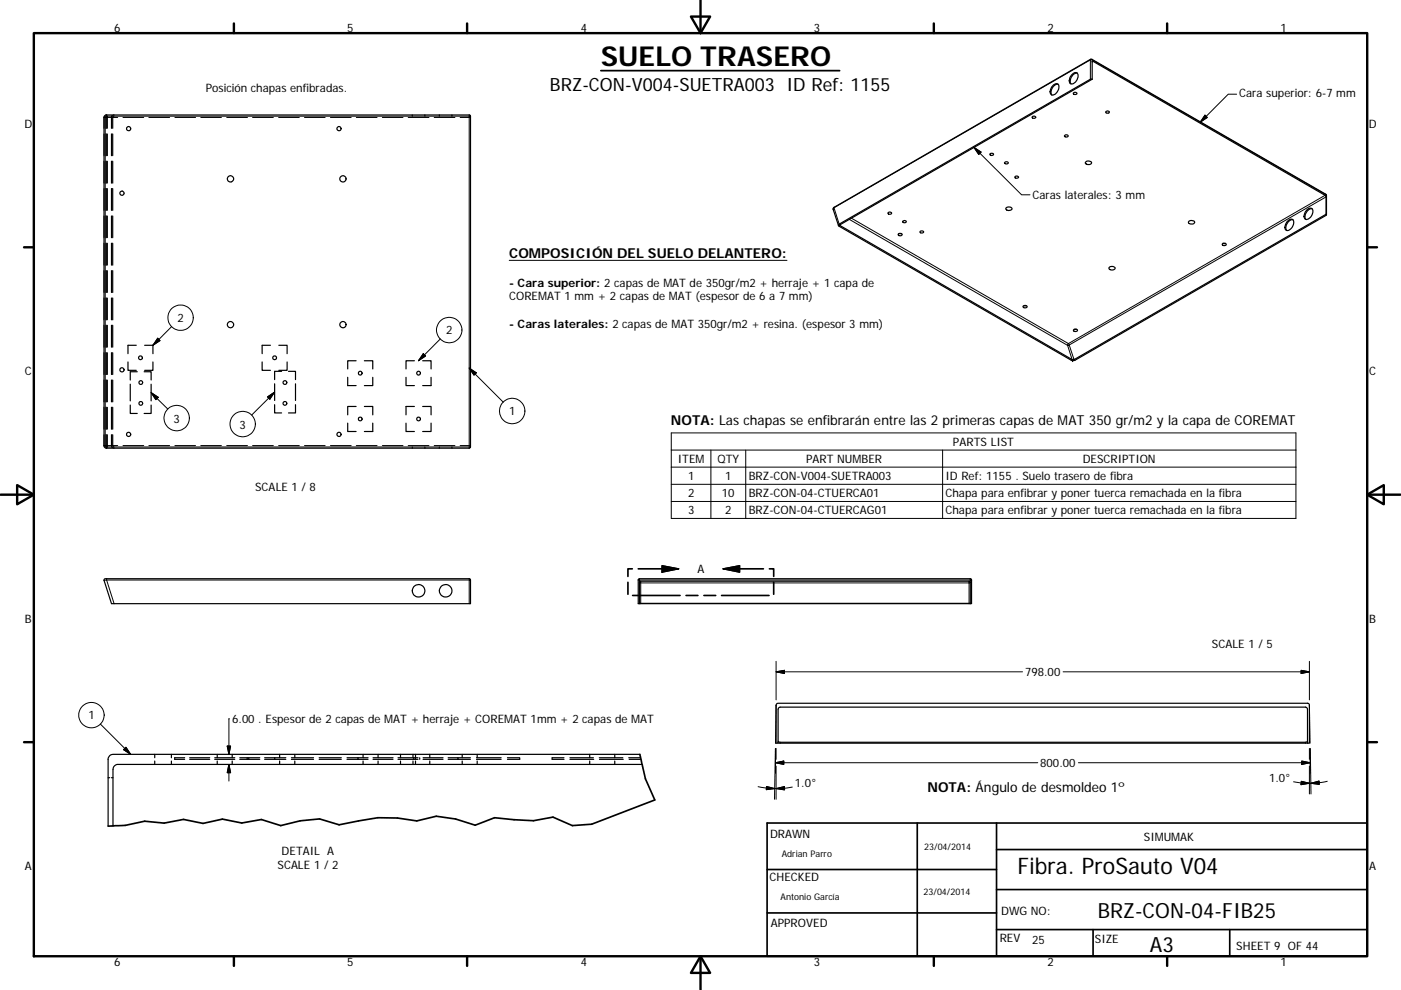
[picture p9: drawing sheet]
<svg xmlns="http://www.w3.org/2000/svg" width="297mm" height="210mm" viewBox="0 0 297 210" stroke-linecap="round" stroke-linejoin="round" font-family="sans-serif">
<g fill="none" stroke="#000" stroke-width=".25">
<path d="M223.3 18.1a.67 .67 0 0 1 .9-.3 .67 .67 0 0 1 .3 .9 1.37 1.37 0 0 1-1.6 1.4 1.49 1.49 0 0 1 .4-2zM224.3 17.9a1.66 1.66 0 0 0-1.3 2.3M227.2 15.9a.7 .7 0 0 1 .7-.5 .7 .7 0 0 1 .7 .6 1.54 1.54 0 0 1-1.7 1.7 1.53 1.53 0 0 1 .3-1.8zM227.6 19.7a.39 .39 0 0 1 .4-.2 .39 .39 0 0 1 .3 .4 .4 .4 0 0 1-.4 .2 .4 .4 0 0 1-.3-.4zM228.4 15.5a1.65 1.65 0 0 0-1.3 2.3M231.6 16.8v-3.8l49.3 28.4 .3 .4v3.6M22.2 24.5l.3-.1h77.1l.2 .2-.1 70.4h-77.4l-.2-.4v-69.8zM22.5 28.4v4.6M22.5 34.2v4.6M22.5 40v4.6M22.5 24.8v2.4M22.8 24.6l-.2 .1"/>
<path d="M23.6 28.4v4.6M23.6 34.2v4.6M23.6 40v4.6M23.6 24.8v2.4M23.8 24.5l-.1 .2M23.9 28.4v4.6M23.9 34.2v4.6M23.9 40v4.6M23.9 24.8v2.4M24.1 24.6l-.1 .1M24.2 24.4h-.2M87.4 24.4v.1"/>
<path d="M87.4 24.6h.1M90.1 24.4v.1M90.1 24.6h.1M93.2 24.4v.1M93.2 24.6h.1M95.8 24.4v.1M95.8 24.6h.1M209.9 32.7l.1-.1a.4 .4 0 0 1 .6 .3 .46 .46 0 0 1-.7-.2zM213 34.5a.36 .36 0 0 1 .4-.2 .36 .36 0 0 1 .3 .4 .44 .44 0 0 1-.7-.2zM215.2 37.5a.38 .38 0 0 1 .4-.2 .38 .38 0 0 1 .3 .4h-.1a.39 .39 0 0 1-.6-.2zM218.9 24.8a.38 .38 0 0 1 .4-.2 .38 .38 0 0 1 .3 .4 .39 .39 0 0 1-.5 .1 .39 .39 0 0 1-.2-.3zM225.7 28.7a.35 .35 0 0 1 .5-.1 .35 .35 0 0 1 .2 .4 .37 .37 0 0 1-.4 .1 .37 .37 0 0 1-.3-.4z"/>
<path d="M230.2 34.4a.8 .8 0 0 1 1.2 .2 .74 .74 0 0 1-.7 .3 .74 .74 0 0 1-.6-.5zM234.5 23.7a.35 .35 0 0 1 .4-.2 .35 .35 0 0 1 .2 .5 .39 .39 0 0 1-.4 0 .39 .39 0 0 1-.2-.3zM22.5 45.8v4.6M22.5 51.6v4.6M22.5 57.4v4.6M23.6 45.8v4.6M23.6 51.6v4.6M23.6 57.4v4.6M23.9 45.8v4.6M23.9 51.6v4.6M23.9 57.4v4.6M177.8 47.9l49.6 28.6"/>
<path d="M177.9 47.5l53.3-30.7h.4l-53.8 31.1zM178 47.7l49.3 28.6 .4-.1-.3 .3M188.3 45.1a.35 .35 0 0 1 .4-.2 .35 .35 0 0 1 .2 .5 .38 .38 0 0 1-.4 .1 .38 .38 0 0 1-.2-.4zM190.5 49.6a.41 .41 0 0 1 .5-.1 .41 .41 0 0 1 .2 .4 .4 .4 0 0 1-.5 .2 .4 .4 0 0 1-.2-.5zM190.6 49.5h.5M191.4 46.9a.35 .35 0 0 1 .5-.1 .35 .35 0 0 1 .2 .4 .36 .36 0 0 1-.4 .1 .36 .36 0 0 1-.3-.4zM195.1 49.1l.1-.1a.39 .39 0 0 1 .6 .3 .4 .4 0 0 1-.4 .1 .4 .4 0 0 1-.3-.3zM213.3 44.1a.71 .71 0 0 1 .7-.2 .71 .71 0 0 1 .5 .5v.1a.74 .74 0 0 1-1.2-.3zM235.2 56.7a.68 .68 0 0 1 .7-.2 .68 .68 0 0 1 .5 .5 .74 .74 0 0 1-1.3-.2zM252.1 46.9a.84 .84 0 0 1 1.2 .3 .78 .78 0 0 1-1.3-.1zM259.2 51.7a.38 .38 0 0 1 .5-.2 .38 .38 0 0 1 .1 .5 .42 .42 0 0 1-.4 .1 .42 .42 0 0 1-.2-.4zM259.3 51.6h.5"/>
<path d="M273.1 46.8a.68 .68 0 0 1 .9-.3 .68 .68 0 0 1 .3 1 1.43 1.43 0 0 1-1.6 1.3 1.43 1.43 0 0 1 .4-2zM274.1 46.6a1.66 1.66 0 0 0-1.3 2.3M277.1 44.5a.72 .72 0 0 1 1.1-.2 .72 .72 0 0 1 .1 1 1.18 1.18 0 0 1-1.7 1.1 1.77 1.77 0 0 1 .5-1.9zM278.2 44.3a1.64 1.64 0 0 0-1.3 2.2M281.2 45.4l-53.8 31.1M281.2 45.4v.3l-53.3 30.7-.5 .1M281.2 45.6v-4.2l-.1-.2-49.8-28.6-54.5 31.4-.1 .4 1.1 3.4M22.5 63.2v4.6M22.5 69v4.6M22.5 74.8v4.6M23.6 63.2v4.6M23.6 69v4.6"/>
<path d="M23.6 74.8v4.6M23.9 63.2v4.6M23.9 69v4.6M23.9 74.8v4.6M27.1 76.8v1.7h1.8M28.9 73.2h-1.8v1.8M29.1 78.8h-1.5v1.8M30.6 78.8h1.4v1.8M30.7 73.2h1.7v1.8M32.4 76.8v1.7h-1.7M55.6 76.8v1.7h1.7M57.3 73.2h-1.7v1.8"/>
<path d="M59.1 73.2h1.8v1.8M59.7 78.8h-1.5v1.7M60.9 76.8v1.7h-1.8M61.2 78.8h1.5v1.7M75.5 76.5h-1.8v1.8M77.3 76.5h1.7v1.8M87.9 76.5h-1.8v1.8M89.6 76.5h1.8v1.8M216.9 65a.43 .43 0 0 1 .5-.2 .43 .43 0 0 1 .3 .4 .45 .45 0 0 1-.5 .1 .45 .45 0 0 1-.3-.3zM217.1 64.8h.5M227.4 76.5h.1M227.7 69.9a.36 .36 0 0 1 .5-.1 .36 .36 0 0 1 .1 .5 .36 .36 0 0 1-.5 0 .36 .36 0 0 1-.1-.4z"/>
<path d="M227.8 69.8h.5M22.5 92.2v2.4M22.5 80.6v4.6M22.5 86.4v4.6M22.6 94.7l.2 .1M23.6 80.6v4.6M23.6 86.4v4.6M23.6 92.2v2.4M23.7 94.7l.1 .2M23.9 92.2v2.4M23.9 80.6v4.6M23.9 86.4v4.6"/>
<path d="M24 94.7l.1 .1M24 95l.2 .1M27.6 85.9v1.8h1.5M27.6 81.5v3.5M32 85.9v1.8h-1.4M32 81.5v3.5M58.2 85.8v1.8h1.5M58.2 81.4v3.5M62.7 85.8v1.8h-1.5M62.7 81.4v3.5M73.7 80v1.8h1.8M73.7 89.7v1.8h1.8"/>
<path d="M75.5 86.2h-1.8v1.8M77.3 86.2h1.7v1.8M79 80v1.8h-1.7M79 89.7v1.8h-1.7M86.1 80v1.8h1.8M86.1 89.7v1.8h1.8M87.4 94.8v.1M87.4 95v.1M87.9 86.2h-1.8v1.8M89.6 86.2h1.8v1.8M90.1 94.8v.1M90.1 95v.1"/>
<path d="M91.4 89.7v1.8h-1.8M91.4 80v1.8h-1.8M93.2 94.8v.1M93.2 95v.1M95.8 94.8v.1M95.8 95v.1M140.4 120l3.5 .7-3.5 .7zM22.1 122.8l77.4-.1 .3 .3v5h-76.2l-1.5-4.9zM135.6 128v-4.6l.2-.1h69.7l.2 .2v4.5M135.6 128h-.3v-5l.3-.3h70.1l.3 .3v5h-.3M135.6 127.9h70.1M135.6 128h70.1"/>
<path d="M140.4 120.6h3.5M153.3 120.6l3.5-.6v1.4zM153.3 120.6h3.5M32.8 160v.7M36.3 160v.7M46.1 160v.7M49.2 160v.7M59.3 160v.7M62.5 160v.7M77 160v.7M80.2 160v.7M84.9 160v.7"/>
<path d="M87.6 160v.7M88.1 160v.8M91.1 160v.7M98 160v.7M101.2 160v.7M125 160v.7M130.3 160v.7M135.7 160h-111.7a1.05 1.05 0 0 0-1.1 1.1v14.1M164.7 149.2h112.5l.4 .1v.3v8h-.4v-7.2l-.2-.3-.2-.1h-111.4l-.3 .2-.1 .2v7.2h-.5v-8zM165 157.2l.4 .2h111.4l.4-.2M165 157.6h112.2M22.9 165h.4"/>
<path d="M23.6 165h.4M32.8 161.4v.7M36.3 161.4v.7M37 160.9v.2h2.2M39.2 160.7h-2.2v.1M40.2 161.1h4.3M40.2 160.7h4.3M45.5 161.1h4.3M45.5 160.7h4.3M46.1 161.4v.7M49.2 161.4v.7M50.8 161.1h4.3"/>
<path d="M50.8 160.7h4.3M52.4 160.7v.1M52.4 160.9v.2M52.7 160.7v.1M52.7 160.9v.2M56.1 160.7h2.1v.1M56.1 161.1h4.5M58.2 160.7h2.4M58.2 160.9v.2M59.3 161.4v.7M61.8 161.1h4.7M61.8 160.7h4.7"/>
<path d="M62.5 161.4v.7M67.7 161.1h4.7M67.7 160.7h4.7M73.6 161.1h4.4M73.6 160.7h4.4M75.9 160.7v.1M75.9 160.9v.2M77 161.4v.7M79.1 161.1h4.2M79.1 160.7h4.2M80.2 161.4v.7M84.4 161.1h4.2"/>
<path d="M84.4 160.7h4.2M84.9 161.4v.7M87.6 161.4v.7M87.7 160.7v.1M87.7 160.9v.2M88.1 160.9v.2M88.1 161.4v.7M89 160.7v.1M89 160.9v.2M89.7 161.1h4.2M89.7 160.7h4.2M91.1 161.4v.7"/>
<path d="M95 160.7h2.1v.1M95 161.1h4.7M97.1 160.7h2.6M97.1 160.9v.2M98 161.4v.7M101 161.1h5.3M101 160.7h5.3M101.2 161.4v.7M107.6 160.7h2.6v.1M110.2 160.9v.2h-2.6M117.1 160.9v.2h2.5M119.6 160.7h-2.5v.1"/>
<path d="M120.8 160.7h5M120.8 161.1h5.1M125 161.4v.7M127.1 160.7h5M127.1 161.1h5M130.3 161.4v.7M133.3 160.7h2.5M133.4 161.1h2.5M136.1 162.1h-111.1a1.05 1.05 0 0 0-1 1.1v12"/>
<circle cx="27.3" cy="27.3" r=".44"/>
<circle cx="48.9" cy="37.9" r=".66"/>
<circle cx="71.9" cy="27.3" r=".44"/>
<circle cx="72.7" cy="37.9" r=".65"/>
<circle cx="25.9" cy="41" r=".44"/>
<circle cx="25.9" cy="78.4" r=".44"/>
<circle cx="29.8" cy="75.9" r=".4"/>
<circle cx="48.9" cy="68.9" r=".66"/>
<circle cx="58.2" cy="75.9" r=".4"/>
<circle cx="72.7" cy="68.9" r=".65"/>
<circle cx="76.4" cy="79.1" r=".4"/>
<circle cx="88.7" cy="79.1" r=".4"/>
<circle cx="27.3" cy="92.1" r=".44"/>
<circle cx="29.8" cy="85.6" r=".4"/>
<circle cx="29.9" cy="81.1" r=".39"/>
<circle cx="60.4" cy="85.6" r=".4"/>
<circle cx="60.4" cy="81.1" r=".39"/>
<circle cx="71.9" cy="92.1" r=".44"/>
<circle cx="76.4" cy="88.9" r=".4"/>
<circle cx="88.7" cy="88.9" r=".4"/>
<circle cx="88.7" cy="125.3" r="1.33"/>
<circle cx="94.5" cy="125.3" r="1.33"/>
</g>
<g fill="none" stroke="#000" stroke-width=".21">
<path d="M231.2 12.6l-54.4 31.5-.1 .3M231.5 12.6l49.7 28.7-.1-.1M231.7 13l-.1 .1v-.4h-.4v4.1M262.2 20h-1.8l-5.9 5.9M22.1 24.9h.2M22.1 24.9v2.3M22.1 28.4v4.6M22.1 34.2v4.6M22.1 40v4.6M22.1 24.6v.3M22.3 24.9v69.6M22.3 24.9h.1"/>
<path d="M22.3 24.4h.3v.2M22.5 28.4v4.6M22.5 34.2v4.6M22.5 40v4.6M22.5 24.8v2.4M22.6 24.6l-.3 .3M22.6 24.9h-.2M22.6 24.7h.2M22.8 28.4v4.6M22.8 34.2v4.6M22.8 40v4.6M22.8 24.8l-.1 .1"/>
<path d="M25 24.9h-2.2v2.3M26.1 24.9h4.4M31.6 24.9h4.4M37.1 24.9h4.4M42.6 24.9h4.3M48.1 24.9h4.4M53.5 24.9h4.5M59.1 24.9h4.4M64.6 24.9h4.3M70.1 24.9h4.4M75.5 24.9h4.4M81.1 24.9h4.3"/>
<path d="M86.5 24.9h4.4M92.1 24.9h4.4M97.6 24.9h2.2M99.5 24.4v.2h-76.9M99.8 24.6h-.3v70.5M206.5 31.3l1.5 1-.5 .5zM206.5 31.3l10.1 10h1.8M255.5 24.4l.5 .5-1.5 1zM22.1 45.8v4.6M22.1 51.6v4.6M22.1 57.4v4.6M22.5 45.8v4.6"/>
<path d="M22.5 51.6v4.6M22.5 57.4v4.6M22.8 45.8v4.6M22.8 51.6v4.6M22.8 57.4v4.6M108 55.2h58.9M176.9 44l1 3.5M178.1 47.7v.1M180.1 46.5l46.3 26.8M280.9 41.4l-54.4 31.5-46-26.6M281.2 41.4v-.1v.5l-54.5 31.4 1 3M22.1 63.2v4.6"/>
<path d="M22.1 69v4.6M22.1 74.8v4.6M22.5 63.2v4.6M22.5 69v4.6M22.5 74.8v4.6M22.8 63.2v4.6M22.8 69v4.6M22.8 74.8v4.6M33.4 71.7l.5 .5-1.5 1zM36.4 69.3l-4 3.9M89.7 75l.5 .5-1.5 1zM93.4 71.9l-4.7 4.6"/>
<path d="M99.5 78.1l7.2 7.2M99.5 78.1l1.5 1-.5 .5zM226.4 73.3l.9 3M22.1 94.5h.2M22.1 94.5v.3M22.1 80.6v4.6M22.1 86.4v4.6M22.1 92.2v2.3M22.3 94.5l.3 .3M22.3 94.5h.1M22.4 94.5h.2M22.5 92.2v2.4"/>
<path d="M22.5 80.6v4.6M22.5 86.4v4.6M22.6 94.8h77.2M22.6 94.8v.3l-.3-.1M22.7 94.5l.1 .1M22.8 92.2v2.3h2.2M22.8 80.6v4.6M22.8 86.4v4.6M22.8 94.7h-.2M26.1 94.5h4.4M31.6 94.5h4.4M32 83.3l3.6 3.5"/>
<path d="M32 83.3l1.5 1-.5 .5zM37.1 94.5h4.4M42.6 94.5h4.3M48.1 94.5h4.4M53.5 94.5h4.5M56.7 84.2l1.5-1-1 1.5zM58.2 83.2l-4.8 4.8M59.1 94.5h4.4M64.6 94.5h4.3M70.1 94.5h4.4M75.5 94.5h4.4M81.1 94.5h4.3"/>
<path d="M86.5 94.5h4.4M92.1 94.5h4.4M97.6 94.5h2.2M142.3 91.8h132.5v18.2h-132.5zM142.3 95.5h132.5M142.3 99.1h132.5M150.7 95.5v14.5M158.1 95.5v14.5M199.9 95.5v14.5M142.3 102.7h132.5M142.3 106.4h132.5M22.6 122.7l1.6 5.3"/>
<path d="M99.5 122.7v.3l-77.4 .1M99.8 123h-.3v5M135.3 123h.3v.6a.2 .2 0 0 0 .2-.1 .2 .2 0 0 0 0-.2M135.6 122.7v.3h70.1v-.3M205.5 123.3v.3M205.5 123.6v4.4M205.5 123.6h-69.7v4.4M206 123h-.3v.5l-.2 .1M21.3 153.6l6.4 6.4M26.7 158.5l1 1.5-1.5-1zM48.2 158.2h.7l-.4 1.8zM48.6 152.5l-.1 7.5"/>
<path d="M164.5 149.6l-.1 8.1M164.5 158.7v2.4M164.5 142.5l1.8-.3v.7zM164.5 142.5h52.3M164.5 140.3v8.1M275.9 142.2l1.7 .3-1.7 .4zM277.6 149.6l.2 8M277.6 158.8v2.3M277.6 142.5h-52.2M277.6 140.3v8.1M277.8 158.8v5.2M277.8 158.8l.2 9.6"/>
<path d="M48.5 162.1v3.6M48.5 162.1l.4 1.8h-.7zM160.7 166.9a18.3 18.3 0 0 0 7.3 0M162.5 166.8l1.8 .5-1.8 .2zM164.4 164v-5.2l-.2 10.7M164.4 161.8l1.8-.4v.7zM164.5 162.5v7M164.5 167.3l1.8-.5v.7zM220 161.8h-55.6M228.6 161.8h49.2M275.9 165.7l1.7 .4-1.8 .3zM276 161.4l1.8 .4-1.8 .3z"/>
<path d="M277.6 162.5v5.9M277.9 166.1l1.8-.4v.7zM281.4 165.7a17.4 17.4 0 0 1-7.1 .1"/>
<circle cx="38.3" cy="67.4" r="2.69"/>
<circle cx="95.2" cy="70" r="2.69"/>
<circle cx="226.5" cy="73.1" r=".22"/>
<circle cx="37.5" cy="88.7" r="2.69"/>
<circle cx="51.5" cy="89.9" r="2.69"/>
<circle cx="108.6" cy="87.2" r="2.7"/>
<circle cx="19.4" cy="151.7" r="2.7"/>
</g>
<g fill="none" stroke="#000" stroke-width=".36">
<path d="M133.1 123.5v2.5M134.1 120.6h-1v1.7M134.1 126.3h10.1M135.3 120.6h5.1M145.5 126.3h2.5M149.2 126.3h2.5M153 126.3h10M156.8 120.7h5.1M163.1 120.7h.9v1.6M164 123.5v2.5M135.7 160l1.1 5.2 2 4.5-13.3 5.1-4.2 .3-4.1-1.8-4.1 .8-8.2-.7-4.1 1.6-4.2-1.3-4.1-.6-4.1 1-4.1-.6-4.2-.1-8.2 1.5-4.1-1.2-4.2 .4-4.1 1-4.1-1.3-4.1 .8-4.1-.9-4.2 .9-4.1-.8-4.1 .8-4.1-.4-4.2 .9-3.6 .1M162.6 174.6h127.3v28.2h-127.3z"/>
<path d="M194.5 174.6v28.2M211.3 174.6v28.2M162.6 193.6h48.7M162.6 184.4h48.7M211.3 197.2h78.6M211.3 188.7h78.6M211.3 180.2h78.6M231.8 197.2v5.6M260.7 197.2v5.6"/>
</g>
<g fill="none" stroke="#000" stroke-width=".51">
<path d="M148.5 0v7M7.2 7h282.7v195.8h-282.7zM49.6 5v2M99 5v2M146.5 3.5h4.1l-2.1 3.5zM198 5v2M247.5 5v2M5.1 52.5h2.1M289.9 52.5h2M.1 104.9h7.1M3.6 102.9l3.6 2-3.6 2.1zM289.9 104.9l3.5-2v4.1z"/>
<path d="M289.9 104.9h7M5.1 157.4h2.1M289.9 157.4h2M49.6 202.8v2.1M99 202.8v2.1M148.5 202.8l2.1 3.6h-4.1zM148.5 202.8v7.1M198 202.8v2.1M247.5 202.8v2.1"/>
</g>
<path d="M153.3 120.6l3.5-.6v1.4zM140.4 120l3.5 .7-3.5 .7z" fill="#000" stroke="#000" stroke-width=".25"/>
<path d="M127.4 15h50.6" fill="none" stroke="#000" stroke-width=".38"/>
<g fill="#000" stroke="#000" stroke-width=".21">
<path d="M206.5 31.3l1.5 1-.5 .5zM255.5 24.4l.5 .5-1.5 1zM33.4 71.7l.5 .5-1.5 1zM89.7 75l.5 .5-1.5 1zM99.5 78.1l1.5 1-.5 .5zM32 83.3l1.5 1-.5 .5zM56.7 84.2l1.5-1-1 1.5zM26.7 158.5l1 1.5-1.5-1zM48.2 158.2h.7l-.4 1.8zM164.5 142.5l1.8-.3v.7zM275.9 142.2l1.7 .3-1.7 .4zM48.5 162.1l.4 1.8h-.7z"/>
<path d="M162.5 166.8l1.8 .5-1.8 .2zM164.4 161.8l1.8-.4v.7zM164.5 167.3l1.8-.5v.7zM275.9 165.7l1.7 .4-1.8 .3zM276 161.4l1.8 .4-1.8 .3zM277.9 166.1l1.8-.4v.7z"/>
</g>
<text font-size="5.8" x="127.4" y="14.1">SUELO TRASERO</text>
<text font-size="4.8" x="215.7" y="185.3">Fibra. ProSauto V04</text>
<g font-size="4.4">
<text x="232.8" y="194.6">BRZ-CON-04-FIB25</text>
<text x="243.8" y="201.8">A3</text>
</g>
<text font-size="3.9" x="116.6" y="19.2">BRZ-CON-V004-SUETRA003 ID Ref: 1155</text>
<g font-size="2.9">
<text x="108" y="54.7">COMPOSICIÓN DEL SUELO DELANTERO:</text>
<text x="142.2" y="90.1">NOTA: Las chapas se enfibrarán entre las 2 primeras capas de MAT 350 gr/m2 y la capa de COREMAT</text>
<text x="196.6" y="168">NOTA: Ángulo de desmoldeo 1º</text>
</g>
<g font-size="2.5">
<text x="24.2" y="6.8">6</text>
<text x="73.6" y="6.8">5</text>
<text x="123.1" y="6.8">4</text>
<text x="172.6" y="6.8">3</text>
<text x="222.1" y="6.8">2</text>
<text x="271.5" y="6.8">1</text>
<text x="43.6" y="19.4">Posición chapas enfibradas.</text>
<text x="262.7" y="20.7">Cara superior: 6-7 mm</text>
<text x="5.2" y="27.1">D</text>
<text x="290.2" y="27.1">D</text>
<text x="218.9" y="42.3">Caras laterales: 3 mm</text>
<text x="108" y="60.8">- Cara superior: 2 capas de MAT de 350gr/m2 + herraje + 1 capa de</text>
<text x="108" y="63.7">COREMAT 1 mm + 2 capas de MAT (espesor de 6 a 7 mm)</text>
<text x="37.6" y="68.3">2</text>
<text x="94.6" y="70.9">2</text>
<text x="108" y="69.7">- Caras laterales: 2 capas de MAT 350gr/m2 + resina. (espesor 3 mm)</text>
<text x="5.3" y="79.6">C</text>
<text x="290.3" y="79.6">C</text>
<text x="36.8" y="89.6">3</text>
<text x="107.9" y="88.1">1</text>
<text x="50.8" y="90.9">3</text>
<text x="202.1" y="94.6">PARTS LIST</text>
<text x="143.7" y="98.2">ITEM</text>
<text x="145.9" y="101.8">1</text>
<text x="152.1" y="98.2">QTY</text>
<text x="153.8" y="101.8">1</text>
<text x="158.7" y="101.8">BRZ-CON-V004-SUETRA003</text>
<text x="170.9" y="98.2">PART NUMBER</text>
<text x="200.5" y="101.9">ID Ref: 1155 . Suelo trasero de fibra</text>
<text x="229.5" y="98.2">DESCRIPTION</text>
<text x="54.1" y="104.2">SCALE 1 / 8</text>
<text x="145.9" y="105.4">2</text>
<text x="153.1" y="105.4">10</text>
<text x="158.7" y="105.4">BRZ-CON-04-CTUERCA01</text>
<text x="200.5" y="105.5">Chapa para enfibrar y poner tuerca remachada en la fibra</text>
<text x="145.9" y="109.1">3</text>
<text x="153.8" y="109.1">2</text>
<text x="158.7" y="109.1">BRZ-CON-04-CTUERCAG01</text>
<text x="200.5" y="109.1">Chapa para enfibrar y poner tuerca remachada en la fibra</text>
<text x="147.9" y="121.5">A</text>
<text x="5.3" y="132.1">B</text>
<text x="256.9" y="137.4">SCALE 1 / 5</text>
<text x="290.3" y="132.1">B</text>
<text x="217.3" y="143.4">798.00</text>
<text x="18.7" y="152.5">1</text>
<text x="49.2" y="153.4">6.00 . Espesor de 2 capas de MAT + herraje + COREMAT 1mm + 2 capas de MAT</text>
<text x="168.5" y="167">1.0°</text>
<text x="220.6" y="162.7">800.00</text>
<text x="269.1" y="165.8">1.0°</text>
<text x="163.3" y="177.7">DRAWN</text>
<text x="242.5" y="178.3">SIMUMAK</text>
<text x="5.3" y="184.5">A</text>
<text x="58.9" y="184.4">SCALE 1 / 2</text>
<text x="59.7" y="181.4">DETAIL A</text>
<text x="290.3" y="184.5">A</text>
<text x="163.2" y="187">CHECKED</text>
<text x="163.4" y="196.6">APPROVED</text>
<text x="212.3" y="194">DWG NO:</text>
<text x="212" y="199.7">REV</text>
<text x="218.8" y="200.2">25</text>
<text x="232.2" y="200">SIZE</text>
<text x="262.1" y="201.4">SHEET 9 OF 44</text>
<text x="24.2" y="204.9">6</text>
<text x="73.6" y="204.9">5</text>
<text x="123.1" y="204.9">4</text>
<text x="172.6" y="204.9">3</text>
<text x="222.1" y="204.9">2</text>
<text x="271.5" y="204.9">1</text>
</g>
<g font-size="1.9">
<text x="165.7" y="181.7">Adrian Parro</text>
<text x="195.9" y="180.4">23/04/2014</text>
<text x="165.5" y="191">Antonio García</text>
<text x="195.8" y="189.9">23/04/2014</text>
</g>
</svg>
